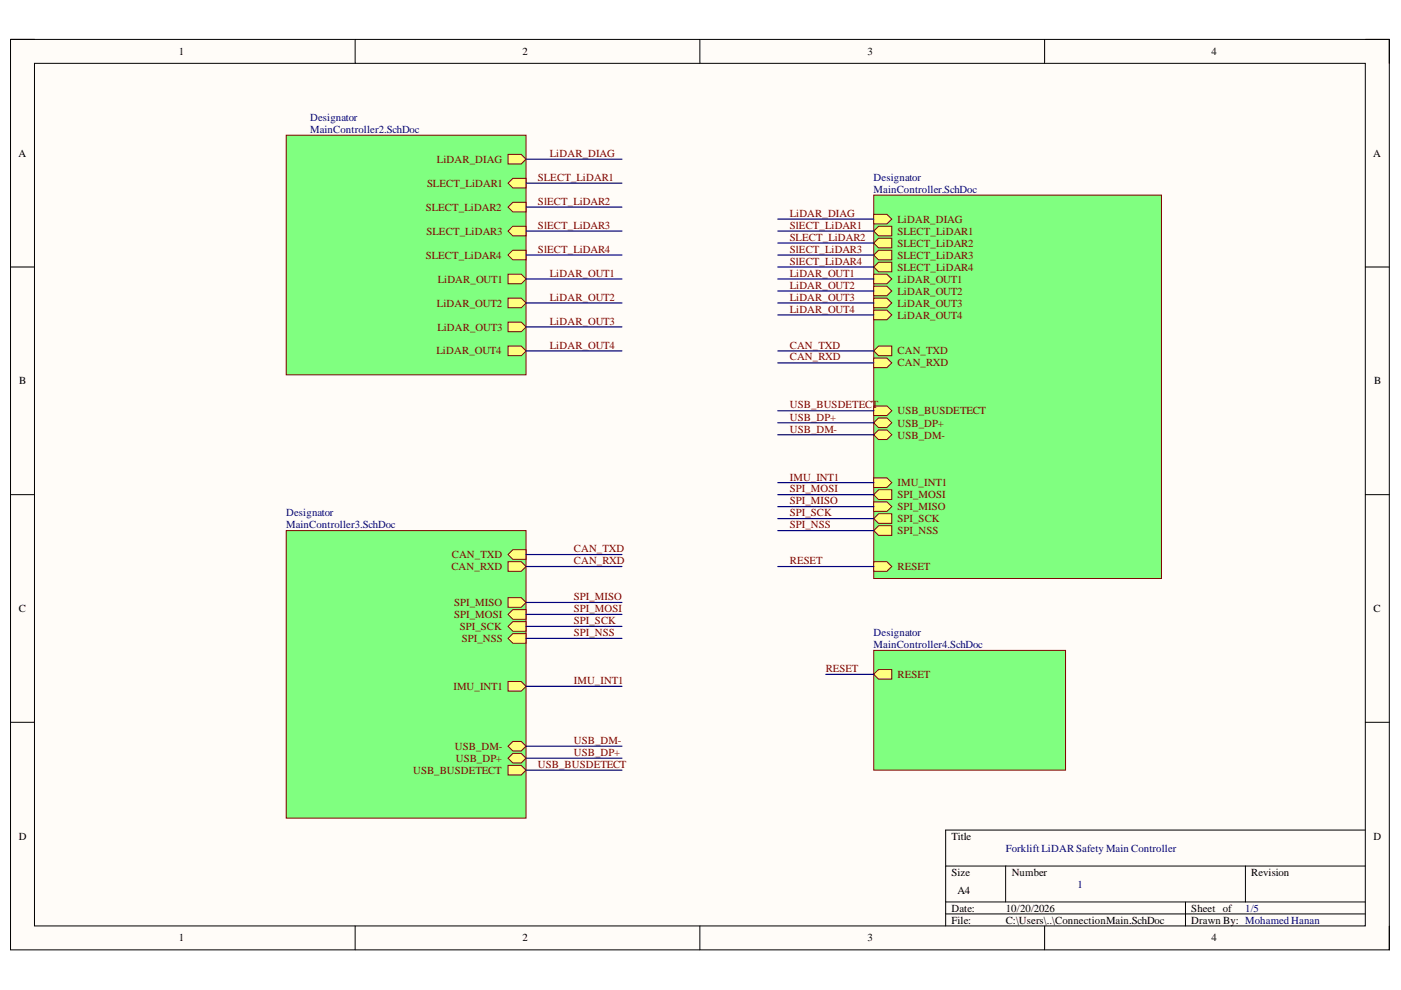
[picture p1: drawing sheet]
<svg xmlns="http://www.w3.org/2000/svg" width="297mm" height="210mm" viewBox="0 0 297 210" stroke-linecap="round" stroke-linejoin="round" font-family="sans-serif">
<path d="M2.2 8.4h292.4v193h-292.4z" fill-rule="evenodd" fill="#fffcf8"/>
<path d="M2.2 8.4h292.4v193h-292.4z" fill="none" stroke="#000" stroke-width=".21"/>
<path d="M7.3 13.4h282.2v182.9h-282.2z" fill-rule="evenodd" fill="#fffcf8"/>
<g fill="none" stroke="#000" stroke-width=".21">
<path d="M2.2 8.4h5.1M7.3 13.4h282.2v182.9h-282.2zM75.3 8.4v5M148.4 8.4v5M221.5 8.4v5M289.5 8.4h5.1v5M2.2 56.6h5.1M289.5 56.6h5.1M2.2 104.9h5.1M289.5 104.9h5.1M2.2 153.1h5.1M289.5 153.1h5.1"/>
<path d="M289.5 176h-89v20.3M75.3 196.3v5.1M148.4 196.3v5.1M200.5 183.6h89M200.5 191.2h89M200.5 193.8h89M213.2 183.6v7.6M221.5 196.3v5.1M251.3 191.2v5.1M264.1 183.6v7.6M294.6 196.3v5.1"/>
</g>
<path d="M185.2 41.4h61.1v81.3h-61.1z" fill-rule="evenodd" fill="#80ff80"/>
<path d="M185.2 41.4h61.1v81.3h-61.1z" fill="none" stroke="#800000" stroke-width=".21"/>
<path d="M185.2 45.4h2.8l1.1 1.1-1.1 1h-2.8z" fill-rule="evenodd" fill="#ffff80"/>
<path d="M185.2 45.4h2.8l1.1 1.1-1.1 1h-2.8z" fill="none" stroke="#800000" stroke-width=".21"/>
<path d="M185.2 49l1.1-1h2.8v2h-2.8z" fill-rule="evenodd" fill="#ffff80"/>
<path d="M185.2 49l1.1-1h2.8v2h-2.8z" fill="none" stroke="#800000" stroke-width=".21"/>
<path d="M185.2 51.5l1.1-1h2.8v2.1h-2.8z" fill-rule="evenodd" fill="#ffff80"/>
<path d="M185.2 51.5l1.1-1h2.8v2.1h-2.8z" fill="none" stroke="#800000" stroke-width=".21"/>
<path d="M185.2 54.1l1.1-1h2.8v2h-2.8z" fill-rule="evenodd" fill="#ffff80"/>
<path d="M185.2 54.1l1.1-1h2.8v2h-2.8z" fill="none" stroke="#800000" stroke-width=".21"/>
<path d="M185.2 56.6l1.1-1h2.8v2h-2.8z" fill-rule="evenodd" fill="#ffff80"/>
<path d="M185.2 56.6l1.1-1h2.8v2h-2.8z" fill="none" stroke="#800000" stroke-width=".21"/>
<path d="M185.2 58.1h2.8l1.1 1.1-1.1 1h-2.8z" fill-rule="evenodd" fill="#ffff80"/>
<path d="M185.2 58.1h2.8l1.1 1.1-1.1 1h-2.8z" fill="none" stroke="#800000" stroke-width=".21"/>
<path d="M185.2 60.7h2.8l1.1 1-1.1 1h-2.8z" fill-rule="evenodd" fill="#ffff80"/>
<path d="M185.2 60.7h2.8l1.1 1-1.1 1h-2.8z" fill="none" stroke="#800000" stroke-width=".21"/>
<path d="M185.2 63.2h2.8l1.1 1-1.1 1h-2.8z" fill-rule="evenodd" fill="#ffff80"/>
<path d="M185.2 63.2h2.8l1.1 1-1.1 1h-2.8z" fill="none" stroke="#800000" stroke-width=".21"/>
<path d="M185.2 65.8h2.8l1.1 1-1.1 1h-2.8z" fill-rule="evenodd" fill="#ffff80"/>
<path d="M185.2 65.8h2.8l1.1 1-1.1 1h-2.8z" fill="none" stroke="#800000" stroke-width=".21"/>
<path d="M186.3 88.6h1.7l1.1 1-1.1 1.1h-1.7l-1.1-1.1z" fill-rule="evenodd" fill="#ffff80"/>
<path d="M186.3 88.6h1.7l1.1 1-1.1 1.1h-1.7l-1.1-1.1z" fill="none" stroke="#800000" stroke-width=".21"/>
<path d="M185.2 92.2l1.1-1h1.7l1.1 1-1.1 1h-1.7z" fill-rule="evenodd" fill="#ffff80"/>
<path d="M185.2 92.2l1.1-1h1.7l1.1 1-1.1 1h-1.7z" fill="none" stroke="#800000" stroke-width=".21"/>
<path d="M185.2 101.3h2.8l1.1 1-1.1 1h-2.8z" fill-rule="evenodd" fill="#ffff80"/>
<path d="M185.2 101.3h2.8l1.1 1-1.1 1h-2.8z" fill="none" stroke="#800000" stroke-width=".21"/>
<path d="M186.3 103.9h2.8v2h-2.8l-1.1-1z" fill-rule="evenodd" fill="#ffff80"/>
<path d="M186.3 103.9h2.8v2h-2.8l-1.1-1z" fill="none" stroke="#800000" stroke-width=".21"/>
<path d="M185.2 106.4h2.8l1.1 1-1.1 1h-2.8z" fill-rule="evenodd" fill="#ffff80"/>
<path d="M185.2 106.4h2.8l1.1 1-1.1 1h-2.8z" fill="none" stroke="#800000" stroke-width=".21"/>
<path d="M185.2 110l1.1-1.1h2.8v2.1h-2.8z" fill-rule="evenodd" fill="#ffff80"/>
<path d="M185.2 110l1.1-1.1h2.8v2.1h-2.8z" fill="none" stroke="#800000" stroke-width=".21"/>
<path d="M186.3 111.5h2.8v2h-2.8l-1.1-1z" fill-rule="evenodd" fill="#ffff80"/>
<path d="M186.3 111.5h2.8v2h-2.8l-1.1-1z" fill="none" stroke="#800000" stroke-width=".21"/>
<path d="M186.3 73.4h2.8v2h-2.8l-1.1-1z" fill-rule="evenodd" fill="#ffff80"/>
<path d="M186.3 73.4h2.8v2h-2.8l-1.1-1z" fill="none" stroke="#800000" stroke-width=".21"/>
<path d="M185.2 75.9h2.8l1.1 1-1.1 1.1h-2.8z" fill-rule="evenodd" fill="#ffff80"/>
<path d="M185.2 75.9h2.8l1.1 1-1.1 1.1h-2.8z" fill="none" stroke="#800000" stroke-width=".21"/>
<path d="M185.2 86.1h2.8l1.1 1-1.1 1h-2.8z" fill-rule="evenodd" fill="#ffff80"/>
<path d="M185.2 86.1h2.8l1.1 1-1.1 1h-2.8z" fill="none" stroke="#800000" stroke-width=".21"/>
<path d="M185.2 119.1h2.8l1.1 1-1.1 1h-2.8z" fill-rule="evenodd" fill="#ffff80"/>
<path d="M185.2 119.1h2.8l1.1 1-1.1 1h-2.8z" fill="none" stroke="#800000" stroke-width=".21"/>
<path d="M60.7 28.7h50.8v50.8h-50.8z" fill-rule="evenodd" fill="#80ff80"/>
<path d="M60.7 28.7h50.8v50.8h-50.8z" fill="none" stroke="#800000" stroke-width=".21"/>
<path d="M107.7 38.8l1-1h2.8v2h-2.8z" fill-rule="evenodd" fill="#ffff80"/>
<path d="M107.7 38.8l1-1h2.8v2h-2.8z" fill="none" stroke="#800000" stroke-width=".21"/>
<path d="M107.7 43.9l1-1h2.8v2h-2.8z" fill-rule="evenodd" fill="#ffff80"/>
<path d="M107.7 43.9l1-1h2.8v2h-2.8z" fill="none" stroke="#800000" stroke-width=".21"/>
<path d="M108.7 48h2.8v2h-2.8l-1-1z" fill-rule="evenodd" fill="#ffff80"/>
<path d="M108.7 48h2.8v2h-2.8l-1-1z" fill="none" stroke="#800000" stroke-width=".21"/>
<path d="M107.7 54.1l1-1h2.8v2h-2.8z" fill-rule="evenodd" fill="#ffff80"/>
<path d="M107.7 54.1l1-1h2.8v2h-2.8z" fill="none" stroke="#800000" stroke-width=".21"/>
<path d="M107.7 58.1h2.8l1 1.1-1 1h-2.8z" fill-rule="evenodd" fill="#ffff80"/>
<path d="M107.7 58.1h2.8l1 1.1-1 1h-2.8z" fill="none" stroke="#800000" stroke-width=".21"/>
<path d="M107.7 63.2h2.8l1 1-1 1h-2.8z" fill-rule="evenodd" fill="#ffff80"/>
<path d="M107.7 63.2h2.8l1 1-1 1h-2.8z" fill="none" stroke="#800000" stroke-width=".21"/>
<path d="M107.7 68.3h2.8l1 1-1 1h-2.8z" fill-rule="evenodd" fill="#ffff80"/>
<path d="M107.7 68.3h2.8l1 1-1 1h-2.8z" fill="none" stroke="#800000" stroke-width=".21"/>
<path d="M107.7 73.4h2.8l1 1-1 1h-2.8z" fill-rule="evenodd" fill="#ffff80"/>
<path d="M107.7 73.4h2.8l1 1-1 1h-2.8z" fill="none" stroke="#800000" stroke-width=".21"/>
<path d="M107.7 32.7h2.8l1 1.1-1 1h-2.8z" fill-rule="evenodd" fill="#ffff80"/>
<path d="M107.7 32.7h2.8l1 1.1-1 1h-2.8z" fill="none" stroke="#800000" stroke-width=".21"/>
<path d="M60.7 112.5h50.8v61h-50.8z" fill-rule="evenodd" fill="#80ff80"/>
<path d="M60.7 112.5h50.8v61h-50.8z" fill="none" stroke="#800000" stroke-width=".21"/>
<path d="M107.7 117.6l1-1h2.8v2h-2.8z" fill-rule="evenodd" fill="#ffff80"/>
<path d="M107.7 117.6l1-1h2.8v2h-2.8z" fill="none" stroke="#800000" stroke-width=".21"/>
<path d="M107.7 119.1h2.8l1 1-1 1h-2.8z" fill-rule="evenodd" fill="#ffff80"/>
<path d="M107.7 119.1h2.8l1 1-1 1h-2.8z" fill="none" stroke="#800000" stroke-width=".21"/>
<path d="M107.7 162.3h2.8l1 1-1 1h-2.8z" fill-rule="evenodd" fill="#ffff80"/>
<path d="M107.7 162.3h2.8l1 1-1 1h-2.8z" fill="none" stroke="#800000" stroke-width=".21"/>
<path d="M107.7 158.2l1-1h1.8l1 1-1 1h-1.8z" fill-rule="evenodd" fill="#ffff80"/>
<path d="M107.7 158.2l1-1h1.8l1 1-1 1h-1.8z" fill="none" stroke="#800000" stroke-width=".21"/>
<path d="M108.7 159.7h1.8l1 1.1-1 1h-1.8l-1-1z" fill-rule="evenodd" fill="#ffff80"/>
<path d="M108.7 159.7h1.8l1 1.1-1 1h-1.8l-1-1z" fill="none" stroke="#800000" stroke-width=".21"/>
<path d="M107.7 144.5h2.8l1 1-1 1h-2.8z" fill-rule="evenodd" fill="#ffff80"/>
<path d="M107.7 144.5h2.8l1 1-1 1h-2.8z" fill="none" stroke="#800000" stroke-width=".21"/>
<path d="M107.7 126.7h2.8l1 1-1 1.1h-2.8z" fill-rule="evenodd" fill="#ffff80"/>
<path d="M107.7 126.7h2.8l1 1-1 1.1h-2.8z" fill="none" stroke="#800000" stroke-width=".21"/>
<path d="M107.7 130.3l1-1h2.8v2h-2.8z" fill-rule="evenodd" fill="#ffff80"/>
<path d="M107.7 130.3l1-1h2.8v2h-2.8z" fill="none" stroke="#800000" stroke-width=".21"/>
<path d="M107.7 132.8l1-1h2.8v2h-2.8z" fill-rule="evenodd" fill="#ffff80"/>
<path d="M107.7 132.8l1-1h2.8v2h-2.8z" fill="none" stroke="#800000" stroke-width=".21"/>
<path d="M107.7 135.4l1-1.1h2.8v2.1h-2.8z" fill-rule="evenodd" fill="#ffff80"/>
<path d="M107.7 135.4l1-1.1h2.8v2.1h-2.8z" fill="none" stroke="#800000" stroke-width=".21"/>
<path d="M185.2 137.9h40.7v25.4h-40.7z" fill-rule="evenodd" fill="#80ff80"/>
<path d="M185.2 137.9h40.7v25.4h-40.7z" fill="none" stroke="#800000" stroke-width=".21"/>
<path d="M185.2 143l1.1-1h2.8v2h-2.8z" fill-rule="evenodd" fill="#ffff80"/>
<path d="M185.2 143l1.1-1h2.8v2h-2.8z" fill="none" stroke="#800000" stroke-width=".21"/>
<g fill="none" stroke="#000080" stroke-width=".25">
<path d="M111.5 33.8h20.4M111.5 38.8h20.4M111.5 43.9h20.4M111.5 49h20.4M111.5 54.1h20.4M111.5 59.2h20.4M164.9 49h20.3M164.9 54.1h20.3M164.9 59.2h20.3M164.9 46.5h20.3M164.9 51.5h20.3M164.9 56.6h20.3"/>
<path d="M111.5 64.2h20.4M111.5 69.3h20.4M111.5 74.4h20.4M164.9 64.2h20.3M164.9 74.4h20.3M164.9 61.7h20.3M164.9 66.8h20.3M164.9 76.9h20.3M164.9 87.1h20.3M164.9 89.6h20.3M164.9 92.2h20.3M111.5 117.6h20.4"/>
<path d="M164.9 102.3h20.3M164.9 104.9h20.3M164.9 107.4h20.3M164.9 110h20.3M164.9 112.5h20.3M111.5 120.1h20.4M111.5 127.7h20.4M111.5 130.3h20.4M111.5 132.8h20.4M111.5 135.4h20.4M164.9 120.1h20.3M111.5 145.5h20.4"/>
<path d="M111.5 158.2h20.4M175.1 143h10.1M111.5 160.8h20.4M111.5 163.3h20.4"/>
</g>
<g font-size="2.3">
<text x="37.9" y="11.7">1</text>
<text x="110.8" y="11.7">2</text>
<text x="183.9" y="11.7">3</text>
<text x="256.9" y="11.7">4</text>
<text x="3.9" y="33.3">A</text>
<text x="291.2" y="33.3">A</text>
<text x="4.1" y="81.5">B</text>
<text x="291.3" y="81.5">B</text>
<text x="4" y="129.8">C</text>
<text x="291.2" y="129.8">C</text>
<text x="4" y="178.1">D</text>
<text x="201.7" y="178.1">Title</text>
<text x="291.2" y="178.1">D</text>
<text x="201.7" y="185.7">Size</text>
<text x="214.5" y="185.7">Number</text>
<text x="265.3" y="185.7">Revision</text>
<text x="203" y="189.5">A4</text>
<text x="201.7" y="193.3">Date:</text>
<text x="201.7" y="195.8">File:</text>
<text x="213.2" y="193.3">10/20/2026</text>
<text x="213.2" y="195.8">C:\Users\..\ConnectionMain.SchDoc</text>
<text x="252.6" y="193.3">Sheet of</text>
<text x="252.6" y="195.8">Drawn By: Mohamed Hanan</text>
<text x="37.9" y="199.6">1</text>
<text x="110.8" y="199.6">2</text>
<text x="183.9" y="199.6">3</text>
<text x="256.9" y="199.6">4</text>
</g>
<g font-size="2.3" fill="#000080">
<text x="65.7" y="25.6">Designator</text>
<text x="65.7" y="28.2">MainController2.SchDoc</text>
<text x="185.2" y="38.4">Designator</text>
<text x="185.2" y="40.9">MainController.SchDoc</text>
<text x="60.7" y="109.5">Designator</text>
<text x="60.7" y="112">MainController3.SchDoc</text>
<text x="185.2" y="134.9">Designator</text>
<text x="185.2" y="137.4">MainController4.SchDoc</text>
<text x="213.2" y="180.6">Forklift LiDAR Safety Main Controller</text>
<text x="228.5" y="188.2">1</text>
<text x="264" y="193.3">1/5</text>
</g>
<g font-size="2.3" fill="#800000">
<text x="92.7" y="34.6">LiDAR_DIAG</text>
<text x="116.6" y="33.3">LiDAR_DIAG</text>
<text x="90.5" y="39.7">SLECT_LiDAR1</text>
<text x="114.1" y="38.4">SLECT_LiDAR1</text>
<text x="90.3" y="44.7">SLECT_LiDAR2</text>
<text x="114.1" y="43.5">SlECT_LiDAR2</text>
<text x="167.4" y="46">LiDAR_DIAG</text>
<text x="190.3" y="47.3">LiDAR_DIAG</text>
<text x="90.5" y="49.8">SLECT_LiDAR3</text>
<text x="114.1" y="48.5">SlECT_LiDAR3</text>
<text x="114.1" y="53.6">SlECT_LiDAR4</text>
<text x="167.4" y="51.1">SLECT_LiDAR2</text>
<text x="167.4" y="53.6">SlECT_LiDAR3</text>
<text x="167.4" y="48.5">SlECT_LiDAR1</text>
<text x="190.3" y="49.8">SLECT_LiDAR1</text>
<text x="190.3" y="52.3">SLECT_LiDAR2</text>
<text x="90.3" y="54.9">SLECT_LiDAR4</text>
<text x="92.8" y="59.9">LiDAR_OUT1</text>
<text x="116.6" y="58.7">LiDAR_OUT1</text>
<text x="167.4" y="56.1">SlECT_LiDAR4</text>
<text x="167.4" y="58.7">LiDAR_OUT1</text>
<text x="190.3" y="54.9">SLECT_LiDAR3</text>
<text x="190.3" y="57.4">SLECT_LiDAR4</text>
<text x="190.3" y="59.9">LiDAR_OUT1</text>
<text x="92.7" y="65">LiDAR_OUT2</text>
<text x="116.6" y="63.7">LiDAR_OUT2</text>
<text x="167.4" y="61.2">LiDAR_OUT2</text>
<text x="167.4" y="63.7">LiDAR_OUT3</text>
<text x="190.3" y="62.5">LiDAR_OUT2</text>
<text x="190.3" y="65">LiDAR_OUT3</text>
<text x="92.7" y="70.1">LiDAR_OUT3</text>
<text x="116.6" y="68.8">LiDAR_OUT3</text>
<text x="167.4" y="66.3">LiDAR_OUT4</text>
<text x="190.3" y="67.6">LiDAR_OUT4</text>
<text x="92.6" y="75.2">LiDAR_OUT4</text>
<text x="116.6" y="73.9">LiDAR_OUT4</text>
<text x="167.4" y="76.4">CAN_RXD</text>
<text x="167.4" y="73.9">CAN_TXD</text>
<text x="190.3" y="75.2">CAN_TXD</text>
<text x="190.3" y="77.7">CAN_RXD</text>
<text x="167.4" y="89.2">USB_DP+</text>
<text x="167.4" y="86.6">USB_BUSDETECT</text>
<text x="190.3" y="87.8">USB_BUSDETECT</text>
<text x="167.4" y="91.7">USB_DM-</text>
<text x="190.3" y="90.5">USB_DP+</text>
<text x="190.3" y="93">USB_DM-</text>
<text x="167.4" y="101.9">IMU_INT1</text>
<text x="167.4" y="107">SPI_MISO</text>
<text x="167.4" y="104.4">SPI_MOSI</text>
<text x="190.3" y="103.1">IMU_INT1</text>
<text x="190.3" y="105.7">SPI_MOSI</text>
<text x="167.4" y="109.5">SPI_SCK</text>
<text x="167.4" y="112">SPI_NSS</text>
<text x="190.3" y="108.2">SPI_MISO</text>
<text x="190.3" y="110.8">SPI_SCK</text>
<text x="190.3" y="113.3">SPI_NSS</text>
<text x="95.8" y="118.4">CAN_TXD</text>
<text x="121.7" y="117.1">CAN_TXD</text>
<text x="121.7" y="119.6">CAN_RXD</text>
<text x="167.4" y="119.6">RESET</text>
<text x="95.7" y="120.9">CAN_RXD</text>
<text x="190.3" y="120.9">RESET</text>
<text x="96.3" y="128.5">SPI_MISO</text>
<text x="96.3" y="131">SPI_MOSI</text>
<text x="121.7" y="127.2">SPI_MISO</text>
<text x="121.7" y="129.8">SPI_MOSI</text>
<text x="97.5" y="133.6">SPI_SCK</text>
<text x="97.9" y="136.1">SPI_NSS</text>
<text x="121.7" y="132.3">SPI_SCK</text>
<text x="121.7" y="134.9">SPI_NSS</text>
<text x="175.1" y="142.5">RESET</text>
<text x="190.3" y="143.7">RESET</text>
<text x="96.1" y="146.3">IMU_INT1</text>
<text x="121.7" y="145">IMU_INT1</text>
<text x="96.5" y="159">USB_DM-</text>
<text x="96.6" y="161.6">USB_DP+</text>
<text x="121.7" y="160.3">USB_DP+</text>
<text x="121.7" y="157.8">USB_DM-</text>
<text x="87.6" y="164.1">USB_BUSDETECT</text>
<text x="114.1" y="162.8">USB_BUSDETECT</text>
</g>
</svg>
